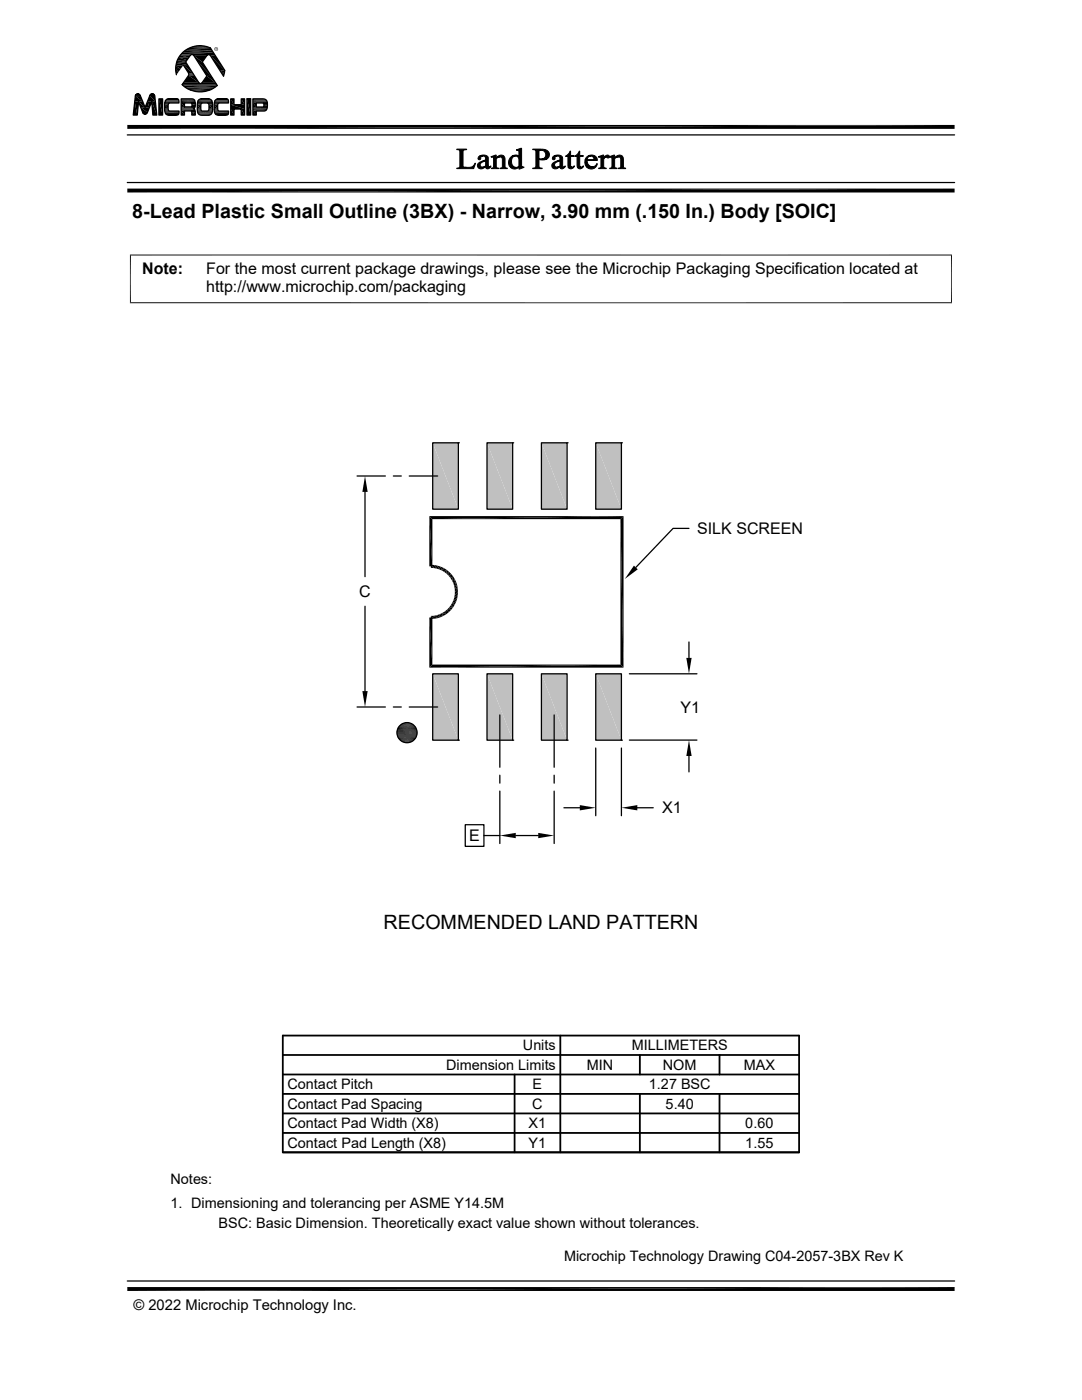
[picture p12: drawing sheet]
<svg xmlns="http://www.w3.org/2000/svg" width="216mm" height="279mm" viewBox="0 0 216 279" stroke-linecap="round" stroke-linejoin="round" font-family="sans-serif">
<g fill="#c0c0c0">
<path d="M118.9 134.5l5.1 13.2h-5.1z"/>
<path d="M118.9 134.5h5.1v13.2z"/>
<path d="M86.3 88.4l5.2 13.2h-5.2z"/>
<path d="M86.3 88.4h5.2v13.2z"/>
<path d="M86.3 134.5l5.2 13.2h-5.2z"/>
<path d="M86.3 134.5h5.2v13.2z"/>
<path d="M97.2 134.5l5.1 13.2h-5.1z"/>
<path d="M97.2 134.5h5.1v13.2z"/>
<path d="M108 134.5l5.2 13.2h-5.2z"/>
<path d="M108 134.5h5.2v13.2z"/>
<path d="M118.9 88.4l5.1 13.2h-5.1z"/>
<path d="M118.9 88.4h5.1v13.2z"/>
<path d="M108 88.4l5.2 13.2h-5.2z"/>
<path d="M108 88.4h5.2v13.2z"/>
<path d="M97.2 88.4l5.1 13.2h-5.1z"/>
<path d="M97.2 88.4h5.1v13.2z"/>
</g>
<g fill="none" stroke="#000" stroke-width=".25">
<path d="M27.1 18.9l-.5 4.1h.8l.2-2.7 .9 2.1a.49 .49 0 0 0 .4 .4 .49 .49 0 0 0 .5-.3M27.5 18.7l.5 .4 1 2.3 .9-2.4a.5 .5 0 0 1 .5-.3 .5 .5 0 0 1 .5 .4l.4 3.9h-.8l-.2-2.8-.9 2.2M27.5 18.7l-.4 .2M31.7 19.7h.7v3.3h-.7zM36.2 19.7h2.3a1.17 1.17 0 0 1 .4 1.6l-.3 .4 .3 .2 .1 1.1h-.7v-.6l-.2-.3h-1.3v.9h-.6zM36.3 16.9l.1 .1M36.4 17l1.6 1M36.6 13l1.1 1.8-1.4 2.1M38.1 18a5.1 5.1 0 0 0 3.7 0M38.7 11l2.6 4.2-1.2 1.5-.4-.2-2.7-4.1 1-1.4 .3-.1 .4 .2M42 9.5l2.8 4.6-.2 1.1-2.6-4.1-.4-.2-.3 .2-.9 1.3 2.9 4.7-1.5 .9M42 9.6a4.8 4.8 0 0 0-5.1 .5 4.8 4.8 0 0 0-1.7 4.8"/>
<path d="M46 19.7h.7v1.2h1.4v-1.2h.7v3.3h-.7v-1.2h-1.4v1.2h-.7zM49.3 19.7h.7v3.3h-.7zM49.3 19.7h.7M50.5 19.7h2a.99 .99 0 0 1 .9 1.4 .81 .81 0 0 1-.7 1.1h-1.6v.8h-.6zM25.4 36.4h165.1M25.4 26.9h165.1M33 20.2l.6-.5h1.6a.57 .57 0 0 1 .5 .3 .57 .57 0 0 1 0 .6h-2l-.2 .4v.7l.1 .3 .2 .2h1.9a.62 .62 0 0 1-.1 .6 .62 .62 0 0 1-.6 .2h-1.2a.94 .94 0 0 1-.9-1.2l.1-1.6M36.8 21.3v-.7h1.3l.2 .1-.1 .6h-1.4M40.2 20.6h1.2l.2 .1 .1 1-.1 .4h-1.4l-.1-1.1zM42.3 20.2l-.3-.3-.4-.2h-1.5a.88 .88 0 0 0-.7 1.1v1a.96 .96 0 0 0 .9 1.2h1.1a.94 .94 0 0 0 1-1.2l-.1-1.6M42.9 20.2l.6-.5h1.6a.56 .56 0 0 1 .5 .9h-2l-.2 .4v.7l.1 .3 .2 .2h1.9a.62 .62 0 0 1-.1 .6 .62 .62 0 0 1-.6 .2h-1.2a.94 .94 0 0 1-1-1.2l.2-1.6M51.1 20.6h1.4l.1 .1v.5l-.1 .2h-1.4z"/>
<path d="M71.2 95h5.7M72.8 98.2v16.9M78.5 95h1.6M81.7 95h5.6M86.3 88.4h5.2v13.2h-5.2zM91.5 88.4h.1M97.2 88.4h5.1v13.2h-5.1zM102.3 88.4h.1M108 88.4h5.2v13.2h-5.2zM113.2 88.4h.1M118.9 88.4h5.1v13.2h-5.1zM124 88.4h.1"/>
<path d="M137.5 105.5h-3.2l-7.4 7.7M72.8 121v16.9M86.3 134.5h5.2v13.2h-5.2zM97.2 134.5h5.1v13.2h-5.1zM108 134.5h5.2v13.2h-5.2zM118.9 134.5h5.1v13.2h-5.1zM125.6 134.5h13.5M137.5 128.1v3.2M71.2 141.1h5.7M78.5 141.1h1.6M81.7 141.1h5.6M91.5 147.7h.1"/>
<path d="M99.7 142.7v10.4M99.7 154.7v1.6M99.7 157.9v10.4M102.3 147.7h.1M110.6 142.7v10.4M110.6 154.7v1.6M110.6 157.9v10.4M113.2 147.7h.1M118.9 149.3v13.5M124 147.7h.1M124 149.3v13.5M125.6 147.7h13.5"/>
<path d="M137.5 150.9v3.2M92.8 164.6h3.8v4.3h-3.8zM96.6 166.8h3.1M102.9 166.8h4.5M112.5 161.2h3.2M127.2 161.2h3.1M25.4 255.7h165.1"/>
<circle cx="81.2" cy="146.2" r="2.01"/>
</g>
<g fill="#000" stroke="#000" stroke-width=".2">
<path d="M98 31.3h.3zM103.1 29.9l.2 .1zM119.4 31.3h.3zM121.6 31.3h.3z"/>
<path d="M91.1 29.8h2v.1a.56 .56 0 0 0-.7 .3v3l.2 .2h.4h-1.3l.1-3.1a.43 .43 0 0 0-.7-.4z" fill-rule="evenodd"/>
<path d="M91.1 33.5l3-.2 .8-.7-.4 1.1h-3.4z" fill-rule="evenodd"/>
<path d="M95.5 31.3l.3-.2h.6l-.5 .2v.3a.3 .3 0 0 1-.4 .2 .3 .3 0 0 1 0-.5z" fill-rule="evenodd"/>
<path d="M95.4 32.6l.9-.5h.6l-.5 .2a.54 .54 0 0 0-.6 .5 .54 .54 0 0 0 .5 .6h.5a.77 .77 0 0 1-1.1 .3 .77 .77 0 0 1-.3-1.1z" fill-rule="evenodd"/>
<path d="M95.8 31.1l.8-.2 .7 .3 .1 .3 .1 1.7 .3 .2a.48 .48 0 0 1-.5 .3 .48 .48 0 0 1-.4-.4l-.2-.1 .2-.1v-1h-.4a.47 .47 0 0 0 .4-.4 .47 .47 0 0 0-.2-.5z" fill-rule="evenodd"/>
<path d="M96.3 33.4l.6-.1z" fill-rule="evenodd"/>
<path d="M97.6 33.3l.3-.2-.1 .3z" fill-rule="evenodd"/>
<path d="M98 31.3l1-.4v.6h-.5z" fill-rule="evenodd"/>
<path d="M98.5 31.5l1.3-.2-.8 .4v1.4a.39 .39 0 0 0 .1 .4 .39 .39 0 0 0 .4 0v.2h-1.5l.5-.4z" fill-rule="evenodd"/>
<path d="M99.3 31.3a.83 .83 0 0 1 .9-.3 .83 .83 0 0 1 .6 .7v1.6l.4 .4h-1.4l.3-.2 .1-.2v-1.7l-.2-.3z" fill-rule="evenodd"/>
<path d="M102 31.2l.3-.1h.6a1.19 1.19 0 0 0-.8 1.2 1.19 1.19 0 0 0 .9 1.1h-1.1l-.4-.6a1.56 1.56 0 0 1 .5-1.6z" fill-rule="evenodd"/>
<path d="M102.3 31.1l.7-.2 .5 .3z" fill-rule="evenodd"/>
<path d="M103.1 29.9l1-.3v3.4l.2 .4h-.8a1.2 1.2 0 0 1-1.6 0h1.1l.5-.3v-1.4l-.3-.5h.3v-1.1z" fill-rule="evenodd"/>
<path d="M103.5 33.4h1.1l-1.1 .3z" fill-rule="evenodd"/>
<path d="M106.8 30h1.2l-.5 .1v1.6l1.6 .1h-1.6l.1 1.6 .6 .3h-1.9l.5-.3 .1-.3z" fill-rule="evenodd"/>
<path d="M106.3 29.8h1.6a1.29 1.29 0 0 1 1.7 1.4l-.5 .5h-1a.86 .86 0 0 0 .8-.7 .86 .86 0 0 0-.5-.9l-1.6-.1z" fill-rule="evenodd"/>
<path d="M107.5 31.8h1.4z" fill-rule="evenodd"/>
<path d="M110.4 31.2l.2-.1h.6a.42 .42 0 0 0-.5 .6 .33 .33 0 0 1-.5 0 .33 .33 0 0 1 .2-.5z" fill-rule="evenodd"/>
<path d="M110.3 32.6l.8-.5h.6l-.3 .1a.69 .69 0 0 0-.6 1l.8 .2a.77 .77 0 0 1-1 .3 .77 .77 0 0 1-.3-1.1z" fill-rule="evenodd"/>
<path d="M110.6 31.1l.5-.1a.87 .87 0 0 1 1.2 .6v1.6l.4 .2a.48 .48 0 0 1-.5 .3 .48 .48 0 0 1-.5-.4l-.2-.1 .2-.1v-1h-.4a.46 .46 0 0 0 .4-.4 .46 .46 0 0 0-.2-.5z" fill-rule="evenodd"/>
<path d="M111.1 33.4l.6-.1z" fill-rule="evenodd"/>
<path d="M112.4 33.3l.4-.2-.1 .3z" fill-rule="evenodd"/>
<path d="M113.7 30.2h.2v.8h.6v.2h-.6v1.9l.3 .3h-.8l-.1-2.2-.4-.1 .6-.4z" fill-rule="evenodd"/>
<path d="M113.4 33.4l.9-.1 .3-.2-.2 .4-.4 .2z" fill-rule="evenodd"/>
<path d="M115.6 30.2l.1 .8h.7v.2h-.7v1.7l.1 .4 .2 .1h-.8l-.1-2.2-.4-.1 .6-.4z" fill-rule="evenodd"/>
<path d="M115.2 33.4l.9-.1 .4-.2-.1 .3a.65 .65 0 0 1-1.2 0z" fill-rule="evenodd"/>
<path d="M117 31.4l.4-.3 .5 .1-.5 .1-.2 .6h-.4z" fill-rule="evenodd"/>
<path d="M117.4 31.1a1.23 1.23 0 0 1 1.7 .5l.1 .4h-2a1.09 1.09 0 0 0 1 1.3h-1.2l-.3-.6 .1-.8h1.7a.62 .62 0 0 0-.6-.7z" fill-rule="evenodd"/>
<path d="M117 33.3h1.2a.88 .88 0 0 0 .9-.7 1.16 1.16 0 0 1-.8 1.1 1.16 1.16 0 0 1-1.3-.4z" fill-rule="evenodd"/>
<path d="M119.4 31.3l1.1-.4v.6h.1l-.1 .3v1.5l.5 .4h-1.5l.4-.4v-1.8z" fill-rule="evenodd"/>
<path d="M120.6 31.3h.3l-.4 .2z" fill-rule="evenodd"/>
<path d="M120.6 31.3a.5 .5 0 0 1 .6-.4 .5 .5 0 0 1 .4 .5l-.3 .1z" fill-rule="evenodd"/>
<path d="M121.6 31.3l1-.4v.6h-.5z" fill-rule="evenodd"/>
<path d="M122.1 31.5l1.3-.2-.8 .4 .1 1.6 .4 .4h-1.4l.4-.4z" fill-rule="evenodd"/>
<path d="M122.9 31.3a.84 .84 0 0 1 .9-.3 .84 .84 0 0 1 .6 .9v1.4l.4 .4h-1.4l.3-.2 .2-.2-.1-1.7-.2-.3z" fill-rule="evenodd"/>
</g>
<g fill="#000">
<path d="M27 19.1l1 .1h-1zM27 19.1h1v.1zM27 19.2l1.5 1.1h-1.6zM27 19.2h1l.5 1.1zM27 19.1h1zM27.1 19h.9zM27.1 19l.9 .1zM27.1 18.9h.8zM27.1 18.9l.8 .1zM27.2 18.8l.7 .1zM27.2 18.8h.6zM27.2 18.8h.5z"/>
<path d="M27.3 18.7l.4 .1zM27.3 18.7h.4zM27.4 18.7h.2zM27.4 18.7h.3zM27.5 18.7h.1zM29.9 19.1l1.1 1.1h-1.6zM29.9 19.1h1l.1 1.1zM29.9 19.1h1zM29.9 19l1 .1zM29.9 19h.9zM30 19h.8zM30 18.9h.8z"/>
<path d="M30 18.9l.8 .1zM30.1 18.8l.7 .1zM30.1 18.8h.6zM30.1 18.8h.5zM30.2 18.7l.4 .1zM30.2 18.7h.4zM30.2 18.7h.3zM30.3 18.7h.2zM31.7 19.7l.7 3.3h-.7zM31.7 19.7h.7v3.3zM33.5 19.7h2zM33.5 19.7h1.9z"/>
<path d="M33.5 19.7h1.8zM33.6 19.7h1.7zM35 13.8l.6 .6h-.5zM35 13.8h1l-.4 .6zM35.1 13.2l.9 .6h-1zM35.1 13.2h1.4l-.5 .6zM35.1 14.4l.1 .5zM35.1 14.4h.5l-.4 .5zM35.1 13l1.4 .2h-1.4zM35.1 13h1.5l-.1 .2zM35.3 12.4l1.9 .2h-2zM35.3 12.4h1.7l.2 .2z"/>
<path d="M35.4 12l1.6 .4h-1.7zM35.4 12h1.9l-.3 .4zM35.6 11.5l1.7 .5h-1.9zM35.6 11.5h2.1l-.4 .5zM36.6 13l1.9 1.6h-.9zM36.6 13h.8l1.1 1.6zM37.6 15.1l2.1 1.4h-3.1zM37.6 15.1h1.2l.9 1.4zM37.6 14.6l.9 .1zM37.7 14.7h.9zM37.7 15l1.1 .1zM37.7 14.7l.9 .1z"/>
<path d="M37.7 14.9l1 .1zM37.7 14.8l1 .1zM37.7 14.9h1zM38.7 11.1l1.7 1.3h-.9zM38.7 11.1h2.6l-.9 1.3zM38.7 18.2l1.9 .1zM39 9.2h1.8zM39.3 18.3h1.3zM39.5 12.4l2.6 2.8h-.8zM39.5 12.4h.9l1.7 2.8zM39 9.2h1.7zM39.6 9.1l1.1 .1z"/>
<path d="M39.6 9.1h.6zM39.9 19.7l2 .1zM39.9 19.7h2zM40 19.7h1.9zM40 19.7h1.8zM40.1 19.7h1.7zM40.1 19.7h1.6zM41.3 15.2l1.7 1.3h-2.7zM41.3 15.2h.8l.9 1.3zM41.6 10.9h1.2zM41.7 10.9h1.2zM41.8 10.9l1.1 .1z"/>
<path d="M41.9 11h1zM41.9 11l1 .1zM42 11.1l2.9 3h-1zM42 11.1h.9l2 3zM42.8 9.8v.1zM42.8 9.7v.1zM42.8 9.9l.1 .2zM42.9 9.5l-.1 .2zM42.9 9.7l-.1 .1zM42.9 9.9v.2zM42.9 10.1h.1zM42.8 9.7l.1-.1z"/>
<path d="M42.9 10l.1 .1zM42.9 9.5h.1zM43 10.1l.1 .1zM43 9.4l.1 .1zM43.1 10.1h.2zM43.1 9.4l.2 .1zM43.3 10.1h.1zM43.3 19.7h2zM43.3 9.4v.2zM43.4 9.9l-.1 .1zM43.4 19.7h1.9zM43.4 19.7h1.8z"/>
<path d="M43.3 9.6l.1 .1zM43.3 10l.2-.1zM43.4 9.8v.1zM43.4 9.7v.1zM43.5 19.7h1.7zM43.4 9.5l.1 .2zM43.4 9.9l.1-.1zM43.5 9.7l-.1 .1zM43.9 14.1l.9 .5h-.6zM43.9 14.1h1l-.1 .5zM44.2 14.6l.4 .6zM44.2 14.6h.6l-.2 .6z"/>
<path d="M46 19.7l.7 1.2h-.7zM46 19.7h.7v1.2zM48.1 19.7l.7 1.2h-.7zM48.1 19.7h.7v1.2zM49.3 19.7l.7 3.3h-.7zM49.3 19.7h.7v3.3zM26.9 20.3h.7zM26.9 20.3l.5 2.7h-.8zM26.9 20.3h.7l-.2 2.7zM27.6 20.3h.9zM27.6 20.3l1.4 1.1h-.9zM27.6 20.3h.9l.5 1.1z"/>
<path d="M28.1 21.4l1.3 1h-.9zM28.1 21.4h1.7l-.4 1zM28.5 22.4h.9zM28.5 22.4l.9 .1zM28.5 22.5h.9zM28.5 22.5l.8 .1zM28.6 22.6h.7zM28.6 22.6l.7 .1zM28.6 22.7h.7zM28.6 22.7h.6zM28.7 22.7h.5zM28.7 22.7l.4 .1z"/>
<path d="M28.8 22.8h.3zM28.8 22.8h.2zM28.9 22.8h.1zM29.4 20.2l.4 1.2h-.8zM29.4 20.2h.9l-.5 1.2zM30.3 20.2l1 2.8h-.8zM30.3 20.2h.7l.3 2.8zM32.9 20.7l.7 .1zM32.9 20.7h.7zM32.9 20.8h.7zM32.9 20.8l.6 .2h-.6zM32.9 20.8h.7l-.1 .2z"/>
<path d="M32.9 21l.6 .7h-.6zM32.9 21h.6v.7zM32.9 21.7l.7 .1h-.7zM32.9 21.7h.6l.1 .1zM32.9 21.8h.7zM32.9 21.8l.7 .1zM32.9 21.9l.7 .1zM32.9 22h.7zM32.9 20.6h1zM32.9 20.6h.9zM32.9 20.6h.8zM32.9 20.6l.7 .1z"/>
<path d="M32.9 22l.8 .1zM32.9 22.1h.8zM32.9 22.1h.9zM32.9 22.1l.9 .1zM33.4 22.9l2 .1zM33.5 23h1.7zM33.5 23h1.9zM33.6 23h1.6zM33.6 23h1.4zM36.2 20.6l.6 .7h-.6zM36.2 20.6h.6v.7zM36.2 22.1l.6 .9h-.6z"/>
<path d="M36.2 22.1h.6v.9zM38.1 20.6h.8zM38.1 22.1h.8zM38.1 20.6h.9zM38.1 21.3h.8zM38.1 22.1l.8 .1zM38.2 22.2h.7zM38.2 20.6h.8zM38.2 21.3h.7zM38.2 22.2l.7 .1zM38.2 20.6l.8 .1zM38.2 21.2l.7 .1z"/>
<path d="M38.2 22.3l.7 .1zM38.3 20.7h.7zM38.2 21.2h.7zM38.3 21.2h.6zM38.3 22.4h.7zM38.3 22.4l.7 .6h-.7zM38.3 22.4h.7v.6zM38.3 20.7l.7 .1zM38.3 20.8l.7 .1zM38.3 21.1l.6 .1zM38.3 20.9l.7 .1h-.7zM38.3 20.9h.7v.1z"/>
<path d="M38.3 21l.7 .1zM38.3 21.1h.6zM38.3 21.1h.7zM39.4 20.7l.7 .1zM39.4 20.7h.7zM39.4 20.8h.7zM39.4 20.8l.7 .2h-.7zM39.4 20.8h.7v.2zM39.4 21l.7 .7h-.7zM39.4 21h.7v.7zM39.4 21.7l.7 .1h-.7zM39.4 21.7h.7v.1z"/>
<path d="M39.4 21.8h.7zM39.4 21.8l.7 .1zM39.4 21.9l.7 .1zM39.4 22h.8zM39.4 20.6h1zM39.4 20.6h.9zM39.4 20.6h.8zM39.4 20.6l.8 .1zM39.4 20.7h.8zM39.4 22l.8 .1zM39.4 22.1h.8zM39.4 22.1h.9z"/>
<path d="M39.4 22.1l1 .1zM39.9 22.9l1.8 .1zM39.9 22.9h2zM40.1 23h1.3zM40.1 23h1.6zM41.3 20.6h1.1zM41.4 20.6h1zM41.5 20.6h.9zM41.4 22.2h1zM41.5 22.1h.9zM41.6 20.6l.8 .1zM41.6 22.1h.8z"/>
<path d="M41.6 20.7h.8zM41.6 22l.8 .1zM41.6 20.7l.8 .1zM41.7 20.8h.7zM41.7 22h.7zM41.7 20.8l.7 .2h-.7zM41.7 20.8h.7v.2zM41.7 21.8h.7zM41.7 21.8l.7 .1zM41.7 21.9l.7 .1zM41.7 21.9h.7zM41.7 21l.7 .7h-.7z"/>
<path d="M41.7 21h.7v.7zM41.7 21.7l.7 .1h-.7zM41.7 21.7h.7v.1zM42.7 20.7l.8 .1zM42.7 20.7h.8zM42.7 20.8h.8zM42.7 20.8l.7 .2h-.7zM42.7 20.8h.8l-.1 .2zM42.7 21l.7 .7h-.7zM42.7 21h.7v.7zM42.7 21.7l.8 .1h-.8zM42.7 21.7h.7l.1 .1z"/>
<path d="M42.7 21.8h.8zM42.7 21.8l.8 .1zM42.7 21.9l.8 .1zM42.8 20.6h1zM42.8 20.6h.9zM42.8 20.6h.8zM42.8 20.6l.7 .1zM42.8 20.7h.7zM42.8 22h.7zM42.8 22l.8 .1zM42.8 22.1h.8zM42.8 22.1l.9 .1z"/>
<path d="M43.3 22.9l2 .1zM43.4 23h1.7zM43.4 23h1.9zM43.5 23h1.6zM43.5 23h1.4zM46 20.9l2.8 .9h-2.8zM46 20.9h2.8v.9zM46 21.8l.7 1.2h-.7zM46 21.8h.7v1.2zM48.1 21.8l.7 1.2h-.7zM48.1 21.8h.7v1.2zM50.5 20.6l.6 .8h-.6z"/>
<path d="M50.5 20.6h.6v.8zM50.5 22.2l.6 .8h-.6zM50.5 22.2h.6v.8zM52.4 20.6h.9zM52.5 20.6h.8zM52.5 21.4h.8zM52.5 21.3l.8 .1zM52.5 21.3h.8zM52.6 20.6h.7zM52.6 21.3h.7zM52.6 20.6l.7 .1zM52.6 21.2l.7 .1z"/>
<path d="M52.6 20.7h.8zM52.6 20.7l.8 .1h-.7zM52.6 20.7h.8v.1zM52.6 21.1h.7zM52.6 21.1h.8zM52.6 21.1l.7 .1zM52.6 21.2h.7zM52.7 20.8l.7 .3h-.7zM52.7 20.8h.7v.3zM52.7 21.1h.7zM25.4 38.4l165.1-.8v.8zM25.4 37.6h165.1l-165.1 .8z"/>
<path d="M25.4 25.7l165.1-.8v.8zM25.4 24.9h165.1l-165.1 .8zM72.8 95l.6 3.2h-1.1zM85.7 103l.6 10h-.6zM85.7 103l.6 .6v9.4zM86 112.7l.6 .7-.6-.1zM86 112.7l.6 .1v.6zM86.6 112.8l.5 .7-.5-.1zM86.6 112.8l.7 .1-.2 .6zM87.3 112.9l.4 .7-.6-.1zM87.3 112.9l.6 .2-.2 .5zM87.9 113.1l.3 .8-.5-.3z"/>
<path d="M87.9 113.1l.6 .2-.3 .6zM88.5 113.3l.2 .9-.5-.3zM88.5 113.3l.5 .4-.3 .5zM89 113.7l.2 .8-.5-.3zM89.6 114.1v.8l-.4-.4zM89 113.7l.6 .4-.4 .4zM89.6 114.9l.4-.4-.1 .9zM89.6 114.1l.4 .4-.4 .4zM89.9 115.4l.5-.4-.2 .9zM90 114.5l.4 .5-.5 .4zM90.6 119.3l.6 .1-.7 .4zM90.2 115.9l.6-.3-.3 .8z"/>
<path d="M90.7 118.7l.6 .1-.7 .5zM90.5 116.4l.5-.2-.4 .8zM90.8 118.1h.6l-.7 .6zM90.6 117l.6-.2-.5 .7zM90.7 117.5h.6l-.5 .6zM90.4 115l.4 .6-.6 .3zM90.8 115.6l.2 .6-.5 .2zM90.6 119.3l.7-.5-.1 .6zM91 116.2l.2 .6-.6 .2zM90.7 118.7l.7-.6-.1 .7zM91.2 116.8l.1 .7h-.6zM91.3 117.5l.1 .6h-.6z"/>
<path d="M86.3 103.6l38.1-.6-.6 .6zM85.7 103h38.7l-38.1 .6zM126.5 112.9l.8 .7-2.6 1.9zM72.3 137.9h1.1l-.6 3.2zM85.7 133.2l38.1-.6 .6 .6zM85.7 123.2l.6 9.4-.6 .6zM86 122.9l.6 .6h-.6zM86 122.9h.6v.6zM85.7 133.2l.6-.6h37.5zM85.7 123.2h.6v9.4zM86.6 122.9l.5-.1 .2 .6zM86.6 122.9l.7 .5-.7 .1z"/>
<path d="M87.1 122.8l.6-.2 .2 .6zM87.1 122.8l.8 .4-.6 .2zM87.7 122.6l.5-.2 .3 .5zM87.7 122.6l.8 .3-.6 .3zM88.2 122.4l.5-.3 .3 .5zM88.2 122.4l.8 .2-.5 .3zM88.7 122.1l.5-.4 .4 .5zM88.7 122.1l.9 .1-.6 .4zM89.6 121.3l.4 .4h-.8zM89.2 121.7h.8l-.4 .5zM89.9 120.8l.5 .4-.8 .1zM90.2 120.4l.6 .2-.9 .2z"/>
<path d="M89.6 121.3l.8-.1-.4 .5zM90.5 119.8l.5 .2-.8 .4zM89.9 120.8l.9-.2-.4 .6zM90.2 120.4l.8-.4-.2 .6zM90.5 119.8l.7-.4-.2 .6zM123.8 103.6l.6 29.6-.6-.6zM123.8 103.6l.6-.6v30.2zM136.9 131.3h1.1l-.5 3.2zM80.2 148l1.8 .1zM80.4 144.4l1.8 .1zM80.4 148.1h1.5zM80.4 148.1h1.6z"/>
<path d="M80.4 144.4h1.6zM80.5 144.3l1.5 .1zM80.5 148.1l1.2 .1zM80.5 148.1h1.4zM80.5 144.3h1.4zM80.8 144.3h1.1zM80.8 148.2h.6zM80.8 148.2h.9zM80.8 144.3h.9zM80.9 144.2l.8 .1zM80.9 148.2h.5zM80.9 144.2h.5z"/>
<path d="M137.5 147.7l.5 3.2h-1.1zM99.7 166.8l3.2-.6v1.1zM107.4 166.2l3.2 .6-3.2 .5zM115.7 160.7l3.2 .5-3.2 .5zM124 161.2l3.2-.5v1zM25.4 257.6l165.1-.7v.7zM25.4 256.9h165.1l-165.1 .7z"/>
</g>
<path d="M56.4 206.7h103v23.3h-103zM56.4 210.5h103M56.4 214.4h103M56.4 218.3h103M102.7 214.4v15.6M111.8 206.7v23.3M127.7 210.5v3.9M127.7 218.3v11.7M143.6 210.5v3.9M143.6 218.3v11.7M56.4 222.2h103M56.4 226.1h103" fill="none" stroke="#000" stroke-width=".36"/>
<g fill="none" stroke="#000" stroke-width=".2">
<path d="M33 20h2.7M33.1 19.9h2.6M33.1 19.9h2.5M33.2 19.9h2.4M33.3 19.8h2.3M33.4 19.8h2.1M35.9 11h2.1M36 11h2M36.2 19.7l2.4 .1M36.2 19.8h2.5M36.2 19.9h2.6M36.3 16.9h7"/>
<path d="M36.4 17h6.9M36.5 16.7h6.6M36.5 16.6h3.3M36.6 16.5h3.1M36.9 17.4h6M37.5 17.7h4.9M37.8 9.5h4.2M37.9 9.4h4M38.2 10.9h-2.2M38.4 9.3h3M38.4 9.2h2.9M38.4 10.9h3.2"/>
<path d="M38.5 11h2.9M38.6 11h2.7M38.7 11.1h2.6M38.7 18.3h2.5M39.6 20h2.6M39.6 19.9h2.6M39.7 19.8h2.4M39.8 19.8h2.2M39.9 19.8h2M40.2 16.6h2.9M40.3 16.6h2.7M42.8 10.9h-6.8"/>
<path d="M42.9 20h2.7M43 19.9h2.6M43 19.9h2.5M43.1 19.9h2.4M43.1 19.8h2.4M43.2 19.8h2.2M50.5 19.7l2.4 .1M50.5 19.8h2.5M50.5 19.9h2.6M50.5 20h2.7M32.9 20.5h2.8M32.9 22.2h2.8"/>
<path d="M32.9 22.3h2.8M32.9 20.4h2.8M32.9 20.3h2.8M32.9 22.4h2.8M32.9 22.5h2.8M32.9 20.2h2.8M33 20.1h2.7M33 22.6h2.7M33 22.7h2.7M33.1 22.8h2.6M33.3 22.9h2.3M33.3 22.9h2.2"/>
<path d="M35.6 22.8l-2.4 .1M36.2 20.1h2.7M36.2 20.2h2.7M36.2 21.4h2.7M36.2 21.5h2.7M36.2 21.6h2.6M36.2 21.7h2.4M36.2 21.7h2.5M36.2 21.8h2.6M36.2 21.9h2.7M36.2 22h2.7M36.2 22.1h2.7"/>
<path d="M38.7 21.6l-2.5 .1M39.4 20.5h3M39.4 22.2h3M39.4 20.4h3M39.4 22.4h3M39.4 22.5h2.9M39.4 20.2h3M39.5 22.6h2.8M39.5 20.1h2.8M39.5 22.7h2.7M39.6 22.8h2.6M39.7 22.9h2.4"/>
<path d="M39.8 22.9h2.2M42.8 22.2h2.8M42.8 20.5h2.8M42.8 20.4h2.8M42.8 22.3h2.8M42.8 20.3h2.8M42.8 22.4h2.8M42.8 22.5h2.8M42.8 20.2h2.8M42.9 22.6h2.7M42.9 20.1h2.7M42.9 22.7h2.7"/>
<path d="M43 22.8h2.6M43.2 22.9h2.2M45.5 22.8l-2.4 .1M50.5 20.1h2.7M50.5 20.2h2.8M50.5 20.4h2.8M50.5 20.5h2.8M50.5 21.4h2.8M50.5 21.7h2.8M50.5 21.8h2.8M50.5 22h2.7M50.5 22h2.6"/>
<path d="M50.5 22.1h2.5M50.5 22.1h2.4M26 50.8v9.7M189.9 50.8v9.7M189.9 50.9h-164M25.9 60.4h164M79.2 145.9h4M79.2 146.1h4M79.2 146.3h4M79.2 146.5h4M79.2 145.7h4M79.2 146.7h4"/>
<path d="M79.2 146.9h3.9M79.2 145.6h3.9M79.3 145.4h3.8M79.3 147.1h3.8M79.4 147.2h3.6M79.4 145.2h3.6M79.5 147.4h3.4M79.5 145h3.4M79.6 144.9h3.2M79.6 147.6h3.2M79.8 147.7h2.9M79.8 144.8h2.9"/>
<path d="M79.9 144.6h2.6M79.9 147.8h2.6M80.1 144.5h2.3M80.1 147.9h2.3M80.2 148h2M80.2 144.4h2"/>
</g>
<path d="M37.3 9.7h4.8M37.5 17.9h4.9M50.5 21.5h2.8" fill="none" stroke="#000" stroke-width=".23"/>
<path d="M36.1 10.7h6.7M36.5 17.2h6.8M36.9 9.9h5.4" fill="none" stroke="#000" stroke-width=".34"/>
<path d="M36.4 10.3h6.2" fill="none" stroke="#000" stroke-width=".4"/>
<path d="M35.1 12.8h2.3M35.6 11.3h2.4" fill="none" stroke="#000" stroke-width=".42"/>
<path d="M36.3 16.8h6.9M38 18.1h3.8M36.2 20.4h2.7" fill="none" stroke="#000" stroke-width=".21"/>
<path d="M37 17.6h5.9" fill="none" stroke="#000" stroke-width=".3"/>
<g font-size="3.9">
<text x="26.4" y="43.5">8-Lead Plastic Small Outline (3BX) - Narrow, 3.90 mm (.150 In.) Body [SOIC]</text>
<text x="76.5" y="185.4">RECOMMENDED LAND PATTERN</text>
</g>
<g font-size="3.2">
<text x="28.4" y="54.7">Note:</text>
<text x="41.1" y="58.3">http://www.microchip.com/packaging</text>
<text x="41.1" y="54.7">For the most current package drawings, please see the Microchip Packaging Specification located at</text>
<text x="139.1" y="106.6">SILK SCREEN</text>
<text x="71.7" y="119.2">C</text>
<text x="135.8" y="142.2">Y1</text>
<text x="93.6" y="167.9">E</text>
<text x="132.1" y="162.3">X1</text>
</g>
<g font-size="2.9">
<text x="104.3" y="209.6">Units</text>
<text x="126" y="209.6">MILLIMETERS</text>
<text x="89" y="213.5">Dimension Limits</text>
<text x="117.1" y="213.5">MIN</text>
<text x="132.3" y="213.5">NOM</text>
<text x="148.4" y="213.5">MAX</text>
<text x="57.3" y="221.3">Contact Pad Spacing</text>
<text x="57.3" y="217.4">Contact Pitch</text>
<text x="106.2" y="221.3">C</text>
<text x="106.3" y="217.4">E</text>
<text x="129.5" y="217.4">1.27 BSC</text>
<text x="132.8" y="221.3">5.40</text>
<text x="57.3" y="225.2">Contact Pad Width (X8)</text>
<text x="105.5" y="225.2">X1</text>
<text x="148.7" y="225.2">0.60</text>
<text x="57.3" y="229.1">Contact Pad Length (X8)</text>
<text x="105.5" y="229.1">Y1</text>
<text x="148.7" y="229.1">1.55</text>
<text x="34" y="236.4">Notes:</text>
<text x="34" y="241">1. Dimensioning and tolerancing per ASME Y14.5M</text>
<text x="43.6" y="245">BSC: Basic Dimension. Theoretically exact value shown without tolerances.</text>
<text x="112.5" y="251.7">Microchip Technology Drawing C04-2057-3BX Rev K</text>
<text x="26.6" y="261.3">© 2022 Microchip Technology Inc.</text>
</g>
<text font-size=".6" x="43" y="10">R</text>
</svg>
